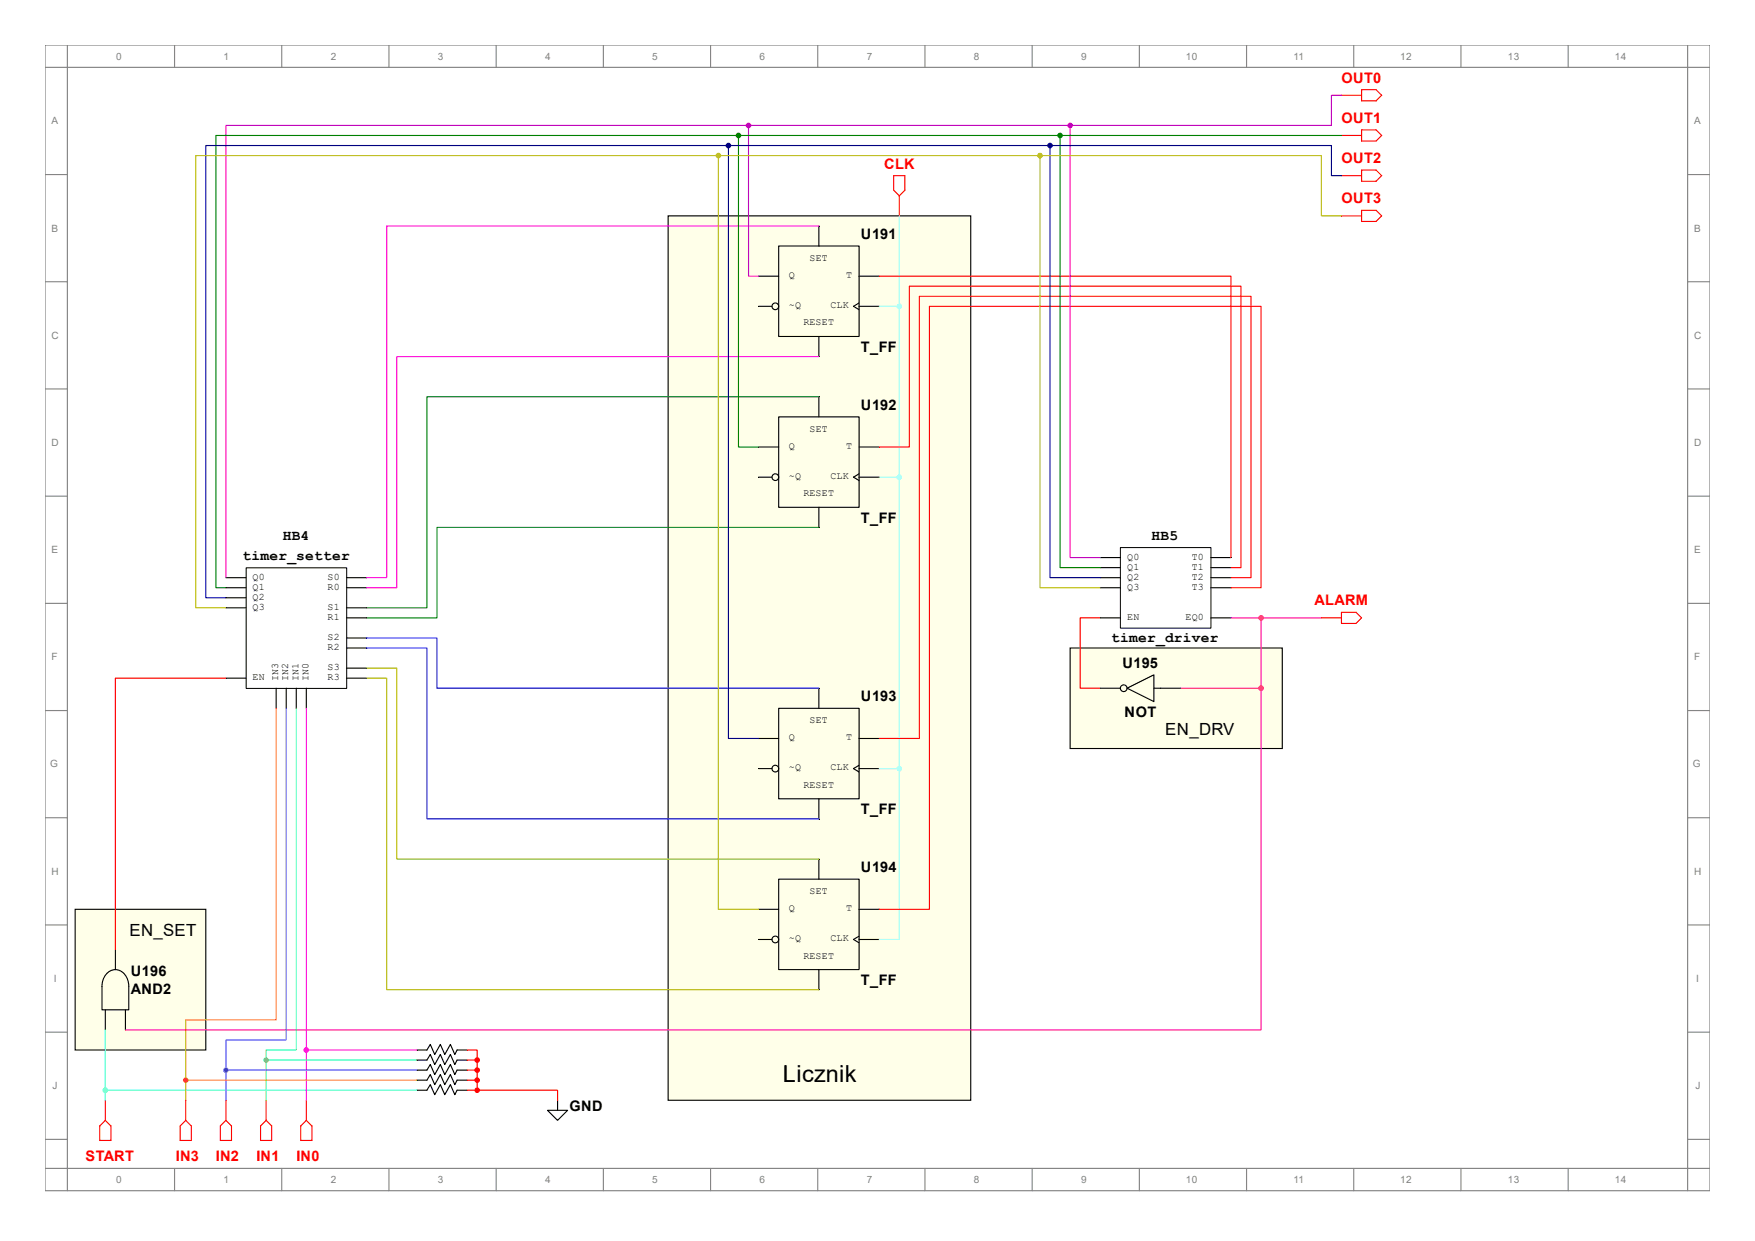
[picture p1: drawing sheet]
<svg xmlns="http://www.w3.org/2000/svg" width="297mm" height="210mm" viewBox="0 0 297 210" stroke-linecap="round" stroke-linejoin="round" font-family="sans-serif">
<g fill="none" stroke="#808080" stroke-width=".19">
<path d="M7.6 7.6h281.8v193.9h-281.8zM7.6 11.4h281.8M11.4 7.6v193.9M29.5 7.6v3.8M47.7 7.6v3.8M65.8 7.6v3.8M84 7.6v3.8M102.1 7.6v3.8M120.3 7.6v3.8M138.4 7.6v3.8M156.5 7.6v3.8M174.7 7.6v3.8"/>
<path d="M192.8 7.6v3.8M211 7.6v3.8M229.1 7.6v3.8M247.2 7.6v3.8M265.4 7.6v3.8M285.6 7.6v193.9M7.6 29.5h3.8M285.6 29.5h3.8M7.6 47.7h3.8M285.6 47.7h3.8M7.6 65.8h3.8M285.6 65.8h3.8"/>
<path d="M7.6 84h3.8M285.6 84h3.8M7.6 102.1h3.8M285.6 102.1h3.8M7.6 120.2h3.8M7.6 138.4h3.8M285.6 120.2h3.8M285.6 138.4h3.8M7.6 156.5h3.8M285.6 156.5h3.8M7.6 174.7h3.8M285.6 174.7h3.8"/>
<path d="M7.6 192.8h3.8M7.6 197.7h281.8M29.5 197.7v3.8M47.7 197.7v3.8M65.8 197.7v3.8M84 197.7v3.8M102.1 197.7v3.8M120.3 197.7v3.8M138.4 197.7v3.8M156.5 197.7v3.8M174.7 197.7v3.8M192.8 197.7v3.8"/>
<path d="M211 197.7v3.8M229.1 197.7v3.8M247.2 197.7v3.8M265.4 197.7v3.8M285.6 192.8h3.8"/>
</g>
<g fill="#ffffe9" stroke="#000" stroke-width=".19">
<path d="M181.1 109.7h35.9v17h-35.9z" fill-rule="evenodd"/>
<path d="M12.7 153.9h22.1v23.8h-22.1z" fill-rule="evenodd"/>
<path d="M113.1 36.5h51.2v149.7h-51.2z" fill-rule="evenodd"/>
</g>
<path d="M151.2 29.7h1.9v2.5l-.9 .9-1-.9z" fill="none" stroke="#f00" stroke-width=".19"/>
<path d="M152.2 33.1v3.4M50.9 190.5l.9-.9 1 .9v2.5h-1.9z" fill="none" stroke="#f00" stroke-width=".19"/>
<path d="M44.1 190.5l.9-.9 1 .9v2.5h-1.9zM51.8 186.2v3.4" fill="none" stroke="#f00" stroke-width=".19"/>
<path d="M38.2 189.6l1 .9v2.5h-1.9v-2.5zM45 186.2v3.4" fill="none" stroke="#f00" stroke-width=".19"/>
<path d="M31.4 189.6l1 .9v2.5h-1.9v-2.5zM38.2 186.2v3.4" fill="none" stroke="#f00" stroke-width=".19"/>
<path d="M230.4 15.2h2.5l.9 .9-.9 1h-2.5zM31.4 186.2v3.4" fill="none" stroke="#f00" stroke-width=".19"/>
<path d="M227 16.1h3.4M230.4 22h2.5l.9 .9-.9 1h-2.5z" fill="none" stroke="#f00" stroke-width=".19"/>
<path d="M227 22.9h3.4M230.4 28.8h2.5l.9 .9-.9 1h-2.5z" fill="none" stroke="#f00" stroke-width=".19"/>
<path d="M227 29.7h3.4M230.4 35.6h2.5l.9 .9-.9 1h-2.5z" fill="none" stroke="#f00" stroke-width=".19"/>
<path d="M227 36.5h3.4M227 103.6h2.5l.9 1-.9 .9h-2.5z" fill="none" stroke="#f00" stroke-width=".19"/>
<path d="M223.6 104.6h3.4M17.8 189.6l1 .9v2.5h-1.9v-2.5z" fill="none" stroke="#f00" stroke-width=".19"/>
<g fill="none" stroke="#f00" stroke-width=".19">
<path d="M148.8 46.7h59.5v47.7M148.8 75.6h5.1v-27.2h56.1v47.7h-1.7M208.3 97.8h3.4v-47.7h-56.1v74.9h-6.8M208.3 99.5h5.1v-47.7h-56.1v102.1h-8.5M38.2 114.8h-18.7v45.9M186.2 104.6h-3.4v11.9h3.4M79.1 177.7h1.7v1.7M79.1 179.4h1.7M80.8 179.4v5.1M17.8 186.2v3.4M79.1 182.8h1.7M79.1 181.1h1.7"/>
<path d="M79.1 184.5h1.7M80.8 184.5h13.6v1.7"/>
</g>
<g fill="none" stroke="#000" stroke-width=".19">
<path d="M138.6 38.2v3.4M128.4 46.7h3.4M128.4 51.8h2.2M131.8 41.6h13.6v15.3h-13.6zM138.6 56.9v3.4M145.4 46.7h3.4M145.4 51.8h3.4M145.4 51.3l-1 .5 1 .6M128.4 75.6h3.4M131.8 70.5h13.6v15.4h-13.6zM138.6 67.1v3.4M145.4 75.6h3.4"/>
<path d="M38.2 97.8h3.4M38.2 99.5h3.4M58.6 97.8h3.4M58.6 99.5h3.4M128.4 80.8h2.2M138.6 85.9v3.4M145.4 80.8h3.4M145.4 80.2l-1 .6 1 .5M186.2 97.8h3.4M186.2 99.5h3.4M186.2 94.4h3.4M186.2 96.1h3.4"/>
<path d="M204.9 97.8h3.4M204.9 99.5h3.4M204.9 94.4h3.4M204.9 96.1h3.4M38.2 101.2h3.4M38.2 102.9h3.4M38.2 114.8h3.4M46.7 116.5v3.4M48.4 116.5v3.4M50.1 116.5v3.4M51.8 116.5v3.4M58.6 102.9h3.4"/>
<path d="M58.6 114.8h3.4M58.6 113.1h3.4M58.6 108h3.4M58.6 109.7h3.4M58.6 104.6h3.4M131.8 119.9h13.6v15.3h-13.6zM138.6 116.5v3.4M186.2 116.5h3.4M186.2 104.6h3.4M190.7 116.5l4.6-2.3v4.5zM195.3 116.5h4.5M204.9 104.6h3.4"/>
<path d="M128.4 125h3.4M128.4 130.1h2.2M138.6 135.2v3.4M145.4 125h3.4M145.4 130.1h3.4M145.4 129.5l-1 .6 1 .5M128.4 153.9h3.4M128.4 159h2.2M131.8 148.8h13.6v15.3h-13.6zM138.6 145.4v3.4M145.4 153.9h3.4M145.4 159h3.4"/>
<path d="M145.4 158.4l-1 .6 1 .6M17.8 170.9v3.4M18.1 164.7a2.06 2.06 0 0 1 3.5 1l.2 1.2v4h-4.5v-4a3.1 3.1 0 0 1 .8-2.2zM19.5 160.7v3.4M21.2 170.9v3.4M70.6 179.4h1.7l.5-.9 .8 1.7 .9-1.7 .8 1.7 .9-1.7 .8 1.7 .4-.8h1.7M70.6 177.7h1.7l.5-1 .8 1.8 .9-1.8 .8 1.8 .9-1.8 .8 1.8 .4-.8h1.7M138.6 164.1v3.4M70.6 181.1h1.7l.5-1 .8 1.8 .9-1.8 .8 1.8 .9-1.8 .8 1.8 .4-.8h1.7M70.6 182.8h1.7l.5-.9 .8 1.7 .9-1.7 .8 1.7 .9-1.7 .8 1.7 .4-.8h1.7M70.6 184.5h1.7l.5-.9 .8 1.7 .9-1.7 .8 1.7 .9-1.7 .8 1.7 .4-.8h1.7M92.7 187.9h3.4l-1.7 1.7z"/>
<path d="M94.4 186.2v1.7"/>
<circle cx="131.2" cy="51.8" r=".57"/>
<circle cx="131.2" cy="80.8" r=".57"/>
<circle cx="190.2" cy="116.5" r=".57"/>
<circle cx="131.2" cy="130.1" r=".57"/>
<circle cx="131.2" cy="159" r=".57"/>
</g>
<g fill="#a0ffff" stroke="#a0ffff" stroke-width=".19">
<circle cx="152.2" cy="51.8" r=".38"/>
<circle cx="152.2" cy="80.8" r=".38"/>
<circle cx="152.2" cy="130.1" r=".38"/>
</g>
<g fill="#ff0080" stroke="#ff0080" stroke-width=".19">
<circle cx="213.4" cy="116.5" r=".38"/>
<circle cx="213.4" cy="104.6" r=".38"/>
</g>
<circle cx="17.8" cy="184.5" r=".38" fill="#0ff" stroke="#0ff" stroke-width=".19"/>
<g fill="#f00" stroke="#f00" stroke-width=".19">
<circle cx="80.8" cy="182.8" r=".38"/>
<circle cx="80.8" cy="181.1" r=".38"/>
<circle cx="80.8" cy="179.4" r=".38"/>
<circle cx="80.8" cy="184.5" r=".38"/>
</g>
<path d="M152.2 36.5v93.6M148.8 51.8h3.4M148.8 80.8h3.4M148.8 130.1h3.4M152.2 130.1v28.9h-3.4" fill="none" stroke="#a0ffff" stroke-width=".19"/>
<path d="M199.8 116.5h13.6M208.3 104.6h15.3M213.4 116.5v57.8h-192.2M213.4 104.6v11.9" fill="none" stroke="#ff0080" stroke-width=".19"/>
<path d="M17.8 174.3v11.9M17.8 184.5h52.8" fill="none" stroke="#0ff" stroke-width=".19"/>
<path d="M41.7 96.1h17v20.4h-17zM189.6 92.7h15.3v13.6h-15.3z" fill="none" stroke="#000" stroke-width=".17"/>
<circle cx="51.8" cy="177.7" r=".38" fill="#f0f" stroke="#f0f" stroke-width=".19"/>
<path d="M138.6 38.2h-73.2v59.6h-3.4M138.6 60.3h-71.5v39.2h-5.1M51.8 119.9v66.3M51.8 177.7h18.8" fill="none" stroke="#f0f" stroke-width=".19"/>
<path d="M62 114.8h3.4v52.7h73.2M62 113.1h5.1v32.3h71.5" fill="none" stroke="#a3c000" stroke-width=".19"/>
<path d="M62 109.7h10.3v28.9h66.3M62 108h12v8.5h64.6" fill="none" stroke="#00f" stroke-width=".19"/>
<path d="M138.6 67.1h-66.3v35.8h-10.3M138.6 89.3h-64.6v15.3h-12" fill="none" stroke="#008027" stroke-width=".19"/>
<g fill="#c000c0" stroke="#c000c0" stroke-width=".19">
<circle cx="126.7" cy="21.2" r=".38"/>
<circle cx="181.1" cy="21.2" r=".38"/>
</g>
<path d="M227 16.1h-1.7v5.1h-44.2M126.7 21.2v25.5h1.7M126.7 21.2h-88.5v76.6M126.7 21.2h54.4M181.1 21.2v73.2h5.1" fill="none" stroke="#c000c0" stroke-width=".19"/>
<g fill="#008000" stroke="#008000" stroke-width=".19">
<circle cx="125" cy="22.9" r=".38"/>
<circle cx="179.4" cy="22.9" r=".38"/>
</g>
<path d="M125 22.9v52.7h3.4M125 22.9h-88.5v76.6h1.7M125 22.9h102M179.4 22.9v73.2h6.8" fill="none" stroke="#008000" stroke-width=".19"/>
<g fill="#000080" stroke="#000080" stroke-width=".19">
<circle cx="123.3" cy="24.6" r=".38"/>
<circle cx="177.7" cy="24.6" r=".38"/>
</g>
<path d="M123.3 24.6v100.4h5.1M123.3 24.6h-88.5v76.6h3.4M123.3 24.6h54.4M177.7 24.6h47.6v5.1h1.7M177.7 24.6v73.2h8.5" fill="none" stroke="#000080" stroke-width=".19"/>
<g fill="#c0c000" stroke="#c0c000" stroke-width=".19">
<circle cx="121.6" cy="26.3" r=".38"/>
<circle cx="176" cy="26.3" r=".38"/>
</g>
<path d="M121.6 26.3v127.6h6.8M121.6 26.3h-88.5v76.6h5.1M121.6 26.3h54.4M176 26.3h47.6v10.2h3.4M176 26.3v73.2h10.2" fill="none" stroke="#c0c000" stroke-width=".19"/>
<circle cx="45" cy="179.4" r=".38" fill="#57ff80" stroke="#57ff80" stroke-width=".19"/>
<path d="M50.1 119.9v57.8h-5.1v1.7M45 179.4v6.8M45 179.4h25.6" fill="none" stroke="#57ff80" stroke-width=".19"/>
<circle cx="38.2" cy="181.1" r=".38" fill="#5757ff" stroke="#5757ff" stroke-width=".19"/>
<path d="M48.4 119.9v56.1h-10.2v5.1M38.2 181.1v5.1M38.2 181.1h32.4" fill="none" stroke="#5757ff" stroke-width=".19"/>
<circle cx="31.4" cy="182.8" r=".38" fill="#ff8000" stroke="#ff8000" stroke-width=".19"/>
<path d="M46.7 119.9v52.7h-15.3v10.2M31.4 182.8v3.4M31.4 182.8h39.2" fill="none" stroke="#ff8000" stroke-width=".19"/>
<text font-size="4" x="132.5" y="183.2">Licznik</text>
<g font-size="2.8">
<text x="197.2" y="124.3">EN_DRV</text>
<text x="21.9" y="158.4">EN_SET</text>
</g>
<g font-size="2.5" fill="#f00">
<text x="227" y="14">OUT0</text>
<text x="227" y="20.8">OUT1</text>
<text x="149.6" y="28.6">CLK</text>
<text x="227" y="27.6">OUT2</text>
<text x="227" y="34.4">OUT3</text>
<text x="222.5" y="102.4">ALARM</text>
<text x="14.5" y="196.6">START</text>
<text x="29.8" y="196.6">IN3</text>
<text x="36.5" y="196.6">IN2</text>
<text x="43.4" y="196.6">IN1</text>
<text x="50.2" y="196.6">IN0</text>
</g>
<g font-size="2.5">
<text x="145.7" y="40.5">U191</text>
<text x="145.7" y="59.6">T_FF</text>
<text x="145.7" y="69.4">U192</text>
<text x="145.7" y="88.5">T_FF</text>
<text x="41" y="94.7">timer_setter</text>
<text x="47.9" y="91.3">HB4</text>
<text x="194.9" y="91.3">HB5</text>
<text x="188" y="108.7">timer_driver</text>
<text x="189.9" y="113">U195</text>
<text x="145.7" y="118.7">U193</text>
<text x="190.3" y="121.4">NOT</text>
<text x="145.7" y="137.8">T_FF</text>
<text x="145.7" y="147.6">U194</text>
<text x="22.1" y="165.2">U196</text>
<text x="145.7" y="166.7">T_FF</text>
<text x="22.1" y="168.2">AND2</text>
<text x="96.4" y="188">GND</text>
</g>
<g font-size="1.7" fill="#808080">
<text x="19.7" y="10.1">0</text>
<text x="37.8" y="10.1">1</text>
<text x="56" y="10.1">2</text>
<text x="74.1" y="10.1">3</text>
<text x="92.3" y="10.1">4</text>
<text x="110.4" y="10.1">5</text>
<text x="128.5" y="10.1">6</text>
<text x="146.7" y="10.1">7</text>
<text x="164.8" y="10.1">8</text>
<text x="183" y="10.1">9</text>
<text x="200.7" y="10.1">10</text>
<text x="218.9" y="10.1">11</text>
<text x="237" y="10.1">12</text>
<text x="255.2" y="10.1">13</text>
<text x="273.3" y="10.1">14</text>
<text x="8.7" y="21">A</text>
<text x="286.7" y="21">A</text>
<text x="8.7" y="39.2">B</text>
<text x="286.7" y="39.2">B</text>
<text x="8.7" y="57.3">C</text>
<text x="286.7" y="57.3">C</text>
<text x="8.7" y="75.5">D</text>
<text x="286.7" y="75.5">D</text>
<text x="8.7" y="93.6">E</text>
<text x="286.7" y="93.6">E</text>
<text x="8.7" y="111.8">F</text>
<text x="286.7" y="111.8">F</text>
<text x="8.5" y="129.9">G</text>
<text x="286.5" y="129.9">G</text>
<text x="8.7" y="148">H</text>
<text x="286.7" y="148">H</text>
<text x="9.1" y="166.2">I</text>
<text x="287.1" y="166.2">I</text>
<text x="8.9" y="184.3">J</text>
<text x="286.9" y="184.3">J</text>
<text x="19.7" y="200.2">0</text>
<text x="37.8" y="200.2">1</text>
<text x="56" y="200.2">2</text>
<text x="74.1" y="200.2">3</text>
<text x="92.3" y="200.2">4</text>
<text x="110.4" y="200.2">5</text>
<text x="128.5" y="200.2">6</text>
<text x="146.7" y="200.2">7</text>
<text x="164.8" y="200.2">8</text>
<text x="183" y="200.2">9</text>
<text x="200.7" y="200.2">10</text>
<text x="218.9" y="200.2">11</text>
<text x="237" y="200.2">12</text>
<text x="255.2" y="200.2">13</text>
<text x="273.3" y="200.2">14</text>
</g>
<g font-size="1.7">
<text x="133.5" y="47.1">Q</text>
<text x="137" y="44.2">SET</text>
<text x="143.2" y="47.1">T</text>
<text x="133.5" y="52.2">~Q</text>
<text x="140.5" y="52.2">CLK</text>
<text x="136" y="55.1">RESET</text>
<text x="133.5" y="76">Q</text>
<text x="137" y="73.1">SET</text>
<text x="143.2" y="76">T</text>
<text x="133.5" y="81.1">~Q</text>
<text x="136" y="84">RESET</text>
<text x="140.5" y="81.1">CLK</text>
<text x="190.8" y="94.7">Q0</text>
<text x="201.7" y="94.7">T0</text>
<text x="42.8" y="98.1">Q0</text>
<text x="42.8" y="99.8">Q1</text>
<text x="42.8" y="101.5">Q2</text>
<text x="55.4" y="98.1">S0</text>
<text x="55.4" y="99.8">R0</text>
<text x="190.8" y="96.4">Q1</text>
<text x="190.8" y="98.1">Q2</text>
<text x="190.8" y="99.8">Q3</text>
<text x="201.7" y="96.4">T1</text>
<text x="201.7" y="98.1">T2</text>
<text x="201.7" y="99.8">T3</text>
<text x="42.8" y="103.2">Q3</text>
<text x="55.4" y="103.2">S1</text>
<text x="55.4" y="104.9">R1</text>
<text x="190.8" y="104.9">EN</text>
<text x="200.6" y="104.9">EQ0</text>
<text x="55.4" y="113.4">S3</text>
<text x="55.4" y="108.3">S2</text>
<text x="55.4" y="110">R2</text>
<text x="42.8" y="115.1">EN</text>
<text x="47.1" y="115.3" transform="rotate(-90 47.1 115.3)">IN3</text>
<text x="48.8" y="115.3" transform="rotate(-90 48.8 115.3)">IN2</text>
<text x="50.5" y="115.3" transform="rotate(-90 50.5 115.3)">IN1</text>
<text x="52.2" y="115.3" transform="rotate(-90 52.2 115.3)">IN0</text>
<text x="55.4" y="115.1">R3</text>
<text x="133.5" y="125.3">Q</text>
<text x="137" y="122.4">SET</text>
<text x="143.2" y="125.3">T</text>
<text x="133.5" y="130.4">~Q</text>
<text x="140.5" y="130.4">CLK</text>
<text x="136" y="133.3">RESET</text>
<text x="133.5" y="154.2">Q</text>
<text x="137" y="151.3">SET</text>
<text x="143.2" y="154.2">T</text>
<text x="133.5" y="159.3">~Q</text>
<text x="140.5" y="159.3">CLK</text>
<text x="136" y="162.2">RESET</text>
</g>
</svg>
